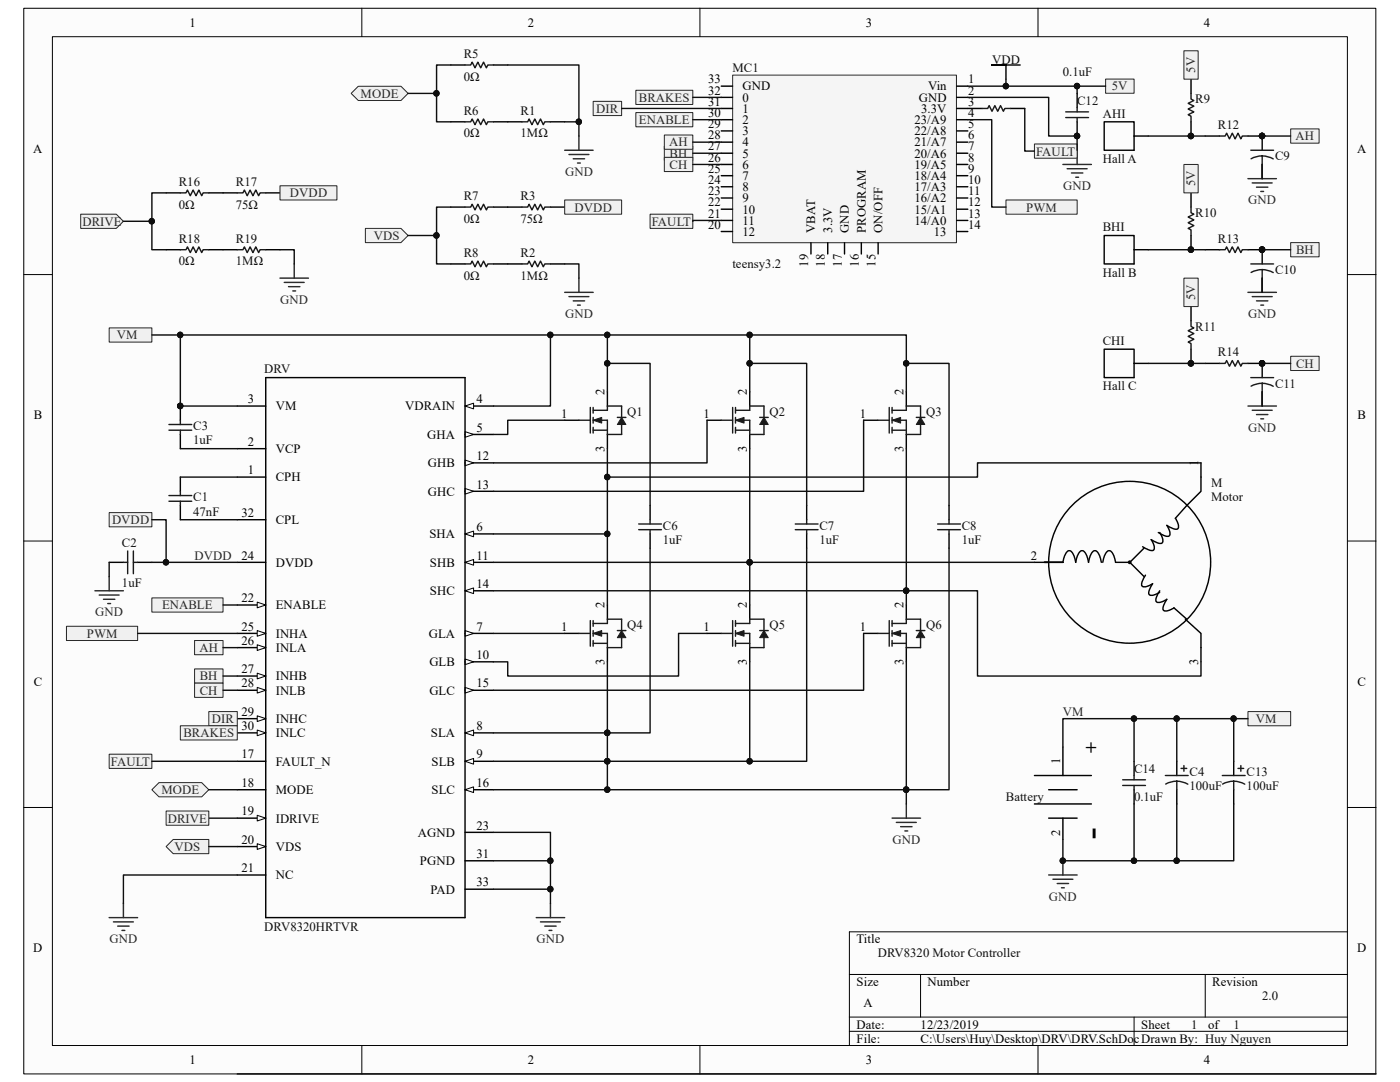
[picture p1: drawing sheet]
<svg xmlns="http://www.w3.org/2000/svg" width="279mm" height="216mm" viewBox="0 0 279 216" stroke-linecap="round" stroke-linejoin="round" font-family="sans-serif">
<path d="M4.8 1.7h269.8v212.6h-269.8z" fill="#fcfcfc"/>
<path d="M4.7 1.7h269.9v212.6h-269.9z" fill="none" stroke="#000" stroke-width=".2"/>
<path d="M10.5 7.4h258.4v201.2h-258.4z" fill="#fcfcfc"/>
<g fill="none" stroke="#000" stroke-width=".2">
<path d="M10.5 7.3h258.4v201.3h-258.4zM72.2 1.6v5.7M139.7 1.6v5.7M207.2 1.6v5.7M4.7 54.8h5.7M268.9 54.8h5.7M4.7 108h5.7M268.9 108h5.7M4.7 161.1h5.7M268.9 161.1h5.7M169.5 194.4h99.4M183.7 194.4v8.5"/>
<path d="M240.5 194.4v8.5M268.9 185.9h-99.4v22.7M72.2 208.6v5.7M139.7 208.6v5.7M169.5 202.9h99.4M169.5 205.8h99.4M207.2 208.6v5.7M226.3 202.9v5.7"/>
</g>
<path d="M18.9 117.9h5.7M19.8 118.7h4M20.7 119.6h2.2M21.8 115v2.9M21.5 120.4h.6M209.3 174.6h5.7M210.1 175.4h4M211 176.3h2.3M211.8 177.1h.6M212.1 171.8v2.8" fill="none" stroke="#262626" stroke-width=".28"/>
<circle cx="212.1" cy="171.7" r=".55" fill="#0e0e0e" stroke="#0e0e0e" stroke-width=".2"/>
<path d="M36 95.2v2.8M47.4 95.2h5.6M47.4 89.5h5.6M47.4 81h5.6M92.8 81h5.7M21.8 112.2h2.8M27.5 112.2h2.8M36 100.9v2.8" fill="none" stroke="#000" stroke-width=".28"/>
<path d="M33.7 98.9h4.6M36 98v.9M24.6 112.2h.9M25.5 109.9v4.6M26.6 109.9v4.6M26.6 112.2h.9M33.7 100h4.6M36 100v.9" fill="none" stroke="#1c1c1c" stroke-width=".28"/>
<path d="M92.8 81l1.7-.5v1.1z" fill="#fcfcfc"/>
<path d="M92.8 81l1.7-.5v1.1z" fill="none" stroke="#000" stroke-width=".2"/>
<path d="M92.8 86.7h5.7" fill="none" stroke="#000" stroke-width=".28"/>
<path d="M92.8 86.1l1.7 .6-1.7 .6z" fill="#fcfcfc"/>
<path d="M92.8 86.1l1.7 .6-1.7 .6z" fill="none" stroke="#000" stroke-width=".2"/>
<path d="M92.8 106.5h5.7" fill="none" stroke="#000" stroke-width=".28"/>
<path d="M92.8 106.5l1.7-.5v1.1z" fill="#fcfcfc"/>
<path d="M92.8 106.5l1.7-.5v1.1z" fill="none" stroke="#000" stroke-width=".2"/>
<path d="M92.8 126.4h5.7" fill="none" stroke="#000" stroke-width=".28"/>
<path d="M92.8 125.8l1.7 .6-1.7 .6z" fill="#fcfcfc"/>
<path d="M92.8 125.8l1.7 .6-1.7 .6z" fill="none" stroke="#000" stroke-width=".2"/>
<path d="M92.8 146.2h5.7" fill="none" stroke="#000" stroke-width=".28"/>
<path d="M92.8 146.2l1.7-.5v1.1z" fill="#fcfcfc"/>
<path d="M92.8 146.2l1.7-.5v1.1z" fill="none" stroke="#000" stroke-width=".2"/>
<path d="M92.8 151.9h5.7" fill="none" stroke="#000" stroke-width=".28"/>
<path d="M92.8 151.9l1.7-.6v1.2z" fill="#fcfcfc"/>
<path d="M92.8 151.9l1.7-.6v1.2z" fill="none" stroke="#000" stroke-width=".2"/>
<path d="M92.8 132.1h5.7" fill="none" stroke="#000" stroke-width=".28"/>
<path d="M92.8 131.5l1.7 .6-1.7 .5z" fill="#fcfcfc"/>
<path d="M92.8 131.5l1.7 .6-1.7 .5z" fill="none" stroke="#000" stroke-width=".2"/>
<path d="M92.8 112.2h5.7" fill="none" stroke="#000" stroke-width=".28"/>
<path d="M92.8 112.2l1.7-.6v1.2z" fill="#fcfcfc"/>
<path d="M92.8 112.2l1.7-.6v1.2z" fill="none" stroke="#000" stroke-width=".2"/>
<path d="M92.8 92.4h5.7" fill="none" stroke="#000" stroke-width=".28"/>
<path d="M92.8 91.8l1.7 .6-1.7 .5z" fill="#fcfcfc"/>
<path d="M92.8 91.8l1.7 .6-1.7 .5z" fill="none" stroke="#000" stroke-width=".2"/>
<path d="M92.8 98h5.7" fill="none" stroke="#000" stroke-width=".28"/>
<path d="M92.8 97.5l1.7 .5-1.7 .6z" fill="#fcfcfc"/>
<path d="M92.8 97.5l1.7 .5-1.7 .6z" fill="none" stroke="#000" stroke-width=".2"/>
<path d="M92.8 117.9h5.7" fill="none" stroke="#000" stroke-width=".28"/>
<path d="M92.8 117.9l1.7-.6v1.1z" fill="#fcfcfc"/>
<path d="M92.8 117.9l1.7-.6v1.1z" fill="none" stroke="#000" stroke-width=".2"/>
<path d="M92.8 137.7h5.7" fill="none" stroke="#000" stroke-width=".28"/>
<path d="M92.8 137.2l1.7 .5-1.7 .6z" fill="#fcfcfc"/>
<path d="M92.8 137.2l1.7 .5-1.7 .6z" fill="none" stroke="#000" stroke-width=".2"/>
<path d="M92.8 157.6h5.7" fill="none" stroke="#000" stroke-width=".28"/>
<path d="M92.8 157.6l1.7-.6v1.1z" fill="#fcfcfc"/>
<path d="M92.8 157.6l1.7-.6v1.1z" fill="none" stroke="#000" stroke-width=".2"/>
<path d="M47.4 151.9h5.6M47.4 157.6h5.6M47.4 163.3h5.6" fill="none" stroke="#000" stroke-width=".28"/>
<path d="M51.3 162.7l1.7 .6-1.7 .5z" fill="#fcfcfc"/>
<path d="M51.3 162.7l1.7 .6-1.7 .5z" fill="none" stroke="#000" stroke-width=".2"/>
<path d="M47.4 168.9h5.6" fill="none" stroke="#000" stroke-width=".28"/>
<path d="M51.3 168.4l1.7 .5-1.7 .6z" fill="#fcfcfc"/>
<path d="M51.3 168.4l1.7 .5-1.7 .6z" fill="none" stroke="#000" stroke-width=".2"/>
<path d="M47.4 120.7h5.6M47.4 174.6h5.6" fill="none" stroke="#000" stroke-width=".28"/>
<path d="M51.3 120.1l1.7 .6-1.7 .6z" fill="#fcfcfc"/>
<path d="M51.3 120.1l1.7 .6-1.7 .6z" fill="none" stroke="#000" stroke-width=".2"/>
<path d="M47.4 112.2h5.6M47.4 126.4h5.6M92.8 166.1h5.7" fill="none" stroke="#000" stroke-width=".28"/>
<path d="M51.3 125.8l1.7 .6-1.7 .6z" fill="#fcfcfc"/>
<path d="M51.3 125.8l1.7 .6-1.7 .6z" fill="none" stroke="#000" stroke-width=".2"/>
<path d="M47.4 129.2h5.6" fill="none" stroke="#000" stroke-width=".28"/>
<path d="M51.3 128.7l1.7 .5-1.7 .6z" fill="#fcfcfc"/>
<path d="M51.3 128.7l1.7 .5-1.7 .6z" fill="none" stroke="#000" stroke-width=".2"/>
<path d="M47.4 134.9h5.6" fill="none" stroke="#000" stroke-width=".28"/>
<path d="M51.3 134.3l1.7 .6-1.7 .6z" fill="#fcfcfc"/>
<path d="M51.3 134.3l1.7 .6-1.7 .6z" fill="none" stroke="#000" stroke-width=".2"/>
<path d="M47.4 137.7h5.6" fill="none" stroke="#000" stroke-width=".28"/>
<path d="M51.3 137.2l1.7 .5-1.7 .6z" fill="#fcfcfc"/>
<path d="M51.3 137.2l1.7 .5-1.7 .6z" fill="none" stroke="#000" stroke-width=".2"/>
<path d="M47.4 143.4h5.6" fill="none" stroke="#000" stroke-width=".28"/>
<path d="M51.3 142.8l1.7 .6-1.7 .6z" fill="#fcfcfc"/>
<path d="M51.3 142.8l1.7 .6-1.7 .6z" fill="none" stroke="#000" stroke-width=".2"/>
<path d="M47.4 146.2h5.6" fill="none" stroke="#000" stroke-width=".28"/>
<path d="M51.3 145.7l1.7 .5-1.7 .6z" fill="#fcfcfc"/>
<path d="M51.3 145.7l1.7 .5-1.7 .6z" fill="none" stroke="#000" stroke-width=".2"/>
<path d="M53 75.3h39.8v107.8h-39.8zM47.4 103.7h5.6M129.7 100.9v2.8M129.7 106.5v2.9M161 100.9v2.8M161 106.5v2.9M189.4 100.9v2.8M189.4 106.5v2.9M234.9 151.9v2.8M234.9 157.6v2.8M92.8 171.8h5.7M92.8 177.4h5.7" fill="none" stroke="#000" stroke-width=".28"/>
<path d="M178 163.3h5.7M178.9 164.1h4M179.7 165h2.3M180.6 165.8h.6M180.9 160.4v2.9M21.8 183.1h5.7M22.6 184h4M23.5 184.8h2.3M24.3 185.7h.6M24.6 180.3v2.8" fill="none" stroke="#262626" stroke-width=".28"/>
<g fill="none" stroke="#1c1c1c" stroke-width=".28">
<path d="M127.5 104.6h4.5M127.5 105.7h4.5M129.7 103.7v.9M129.7 105.7v.8M158.7 104.6h4.6M158.7 105.7h4.6M161 103.7v.9M161 105.7v.8M187.1 104.6h4.6M187.1 105.7h4.6M189.4 103.7v.9M189.4 105.7v.8"/>
<path d="M232.6 154.7h4.5M234.9 155.9v1.7M234.9 155.9l.9 .1 1.3 .5M234.9 155.9l-1 .1-1.3 .4M235.7 153.3h1.1M236.3 152.8v1.1"/>
</g>
<g fill="#f0f0f0" stroke="#262626" stroke-width=".2">
<path d="M30.3 157.6l1.4-1.4h8.6l1.4 1.4-1.4 1.4h-8.6z" fill-rule="evenodd"/>
<path d="M33.1 168.9l1.5-1.4h7.1v2.8h-7.1z" fill-rule="evenodd"/>
</g>
<path d="M101.3 24.3h2.9M109.9 24.3h2.8M90 52.7h2.8M98.5 52.7h2.8" fill="none" stroke="#000" stroke-width=".28"/>
<path d="M104.2 24.3h1.1l.3-.6 .6 1.2 .5-1.2 .6 1.2 .6-1.2 .5 1.2 .3-.6h1.2M92.8 52.7h1.1l.3-.6 .6 1.1 .6-1.1 .5 1.1 .6-1.1 .6 1.1 .3-.5h1.1" fill="none" stroke="#1c1c1c" stroke-width=".28"/>
<path d="M70.1 18.6l1.4-1.4h8.5l1.4 1.4-1.4 1.5h-8.5z" fill-rule="evenodd" fill="#f0f0f0" stroke="#262626" stroke-width=".2"/>
<path d="M112.7 30h5.7M113.5 30.8h4M114.4 31.7h2.3M115.3 32.5h.5M115.5 27.1v2.9M112.7 58.3h5.7M113.5 59.2h4M115.5 55.5v2.8M114.4 60h2.3M115.3 60.9h.5" fill="none" stroke="#262626" stroke-width=".28"/>
<path d="M90 41.3h2.8M98.5 41.3h5.7M101.3 52.7h2.9M109.9 52.7h2.8M109.9 41.3h2.8" fill="none" stroke="#000" stroke-width=".28"/>
<path d="M92.8 41.3h1.1l.3-.5 .6 1.1 .6-1.1 .5 1.1 .6-1.1 .6 1.1 .3-.6h1.1M104.2 52.7h1.1l.3-.6 .6 1.1 .5-1.1 .6 1.1 .6-1.1 .5 1.1 .3-.5h1.2M104.2 41.3h1.1l.3-.5 .6 1.1 .5-1.1 .6 1.1 .6-1.1 .5 1.1 .3-.6h1.2" fill="none" stroke="#1c1c1c" stroke-width=".28"/>
<g fill="#f0f0f0" stroke="#262626" stroke-width=".2">
<path d="M72.9 45.6h7.1l1.4 1.4-1.4 1.4h-7.1z" fill-rule="evenodd"/>
<path d="M112.7 39.9h11.4v2.8h-11.4z" fill-rule="evenodd"/>
</g>
<path d="M90 13h2.8M98.5 13h2.8M90 24.3h2.8M98.5 24.3h2.8" fill="none" stroke="#000" stroke-width=".28"/>
<path d="M92.8 13h1.1l.3-.6 .6 1.1 .6-1.1 .5 1.1 .6-1.1 .6 1.1 .3-.5h1.1M92.8 24.3h1.1l.3-.6 .6 1.2 .6-1.2 .5 1.2 .6-1.2 .6 1.2 .3-.6h1.1" fill="none" stroke="#1c1c1c" stroke-width=".28"/>
<g fill="#f0f0f0" stroke="#262626" stroke-width=".2">
<path d="M249.1 142h8.5v2.8h-8.5z" fill-rule="evenodd"/>
<path d="M21.8 65.4h8.5v2.9h-8.5z" fill-rule="evenodd"/>
</g>
<path d="M107 183.1h5.7M107.9 184h3.9M108.7 184.8h2.3M109.6 185.7h.5M109.9 180.3v2.8" fill="none" stroke="#262626" stroke-width=".28"/>
<path d="M206.4 154.7h11.4M209.3 157.6h5.7M212.1 149.1v5.6M206.4 160.4h11.4M209.3 163.3h5.7M212.1 163.3v4.2" fill="none" stroke="#000" stroke-width=".28"/>
<path d="M21.8 102.3h8.5v2.8h-8.5z" fill-rule="evenodd" fill="#f0f0f0" stroke="#262626" stroke-width=".2"/>
<g fill="none" stroke="#000" stroke-width=".28">
<path d="M180.9 78.2v2.8M36 81v2.9M36 86.7v2.8M172.4 83.9h2.8M180.9 86.7v2.8M239.7 92.4v5.6l-2.9 2.9-2.2 2.6a2.5 2.5 0 0 1 .5 2 1.42 1.42 0 0 1-1.6-.3l-.6-.4v.1a2.5 2.5 0 0 1 .5 2 1.42 1.42 0 0 1-1.6-.3l-.6-.3M206.4 112.2h2.9M212.1 112.2l.5-1.6a.8 .8 0 0 1 .8-.7 .8 .8 0 0 1 .8 .7l.5 1.6 .5-1.6a.8 .8 0 0 1 .8-.7 .8 .8 0 0 1 .8 .7l.4 1.6 .5-1.6a.8 .8 0 0 1 .8-.7 .8 .8 0 0 1 .8 .7l.5 1.6M212.1 112.2h-3.7h3.7M225.5 112.2h-2.9l-.4-1.6a.8 .8 0 0 0-.8-.7 .8 .8 0 0 0-.8 .7l-.5 1.6M225.5 112.2l2.8 2.8M228.3 109.4l-2.8 2.8"/>
<path d="M228.6 114.8l-.5 .9a.91 .91 0 0 0 0 1.4 3.2 3.2 0 0 0 1.9-.6l-.5 .9a.91 .91 0 0 0 .1 1.4 3.2 3.2 0 0 0 1.8-.6M231.4 106.3h.1a2.5 2.5 0 0 1 .5 2 1.42 1.42 0 0 1-1.6-.3l-.7-.3 .1 .1a2.5 2.5 0 0 1 .5 1.9 1.42 1.42 0 0 1-1.6-.2l-.7-.4M231.4 117.9l-.4 .9a.91 .91 0 0 0 0 1.4 3.2 3.2 0 0 0 1.9-.6l-.5 .9a.91 .91 0 0 0 0 1.4 3.2 3.2 0 0 0 1.9-.6l2.5 2.3M236.6 123.6l3.1 2.8v5.7"/>
<circle cx="225.4" cy="112.2" r=".23"/>
<circle cx="225.5" cy="112.2" r="16.2"/>
</g>
<circle cx="36" cy="81" r=".55" fill="#0e0e0e" stroke="#0e0e0e" stroke-width=".2"/>
<path d="M33.7 84.7h4.6M33.7 85.8h4.6M36 83.9v.8M36 85.8v.9M175.2 83.9h2.3M177.5 81.3v5.1M178 85.8h2.9M178 81.9h2.9M178 83.9h2.9v2.8M178 81.3v1.1M178 83.3v1.1M178 85.3v1.1" fill="none" stroke="#1c1c1c" stroke-width=".28"/>
<path d="M178 83.9l1.7-.6v1.1z" fill="#1c1c1c"/>
<path d="M178 83.9l1.7-.6v1.1z" fill="none" stroke="#1c1c1c" stroke-width=".2"/>
<path d="M180.9 81.9v-.9h2.8v2.3M183.7 84.7v2h-2.8" fill="none" stroke="#1c1c1c" stroke-width=".28"/>
<path d="M183.7 83.3l.9 1.4h-1.7z" fill="#1c1c1c"/>
<path d="M183.7 83.3l.9 1.4h-1.7z" fill="none" stroke="#1c1c1c" stroke-width=".2"/>
<path d="M182.9 83.3h1.7M143.9 126.4h2.3M146.2 123.8v5.1M146.8 124.4h2.8M146.8 126.4h2.8v2.8M146.8 128.4h2.8M146.8 123.8v1.2M146.8 125.8v1.2M146.8 127.8v1.1" fill="none" stroke="#1c1c1c" stroke-width=".28"/>
<path d="M141.1 126.4h2.8M149.6 120.7v2.9M149.6 129.2v2.9" fill="none" stroke="#000" stroke-width=".28"/>
<path d="M146.8 126.4l1.7-.6v1.2z" fill="#1c1c1c"/>
<path d="M146.8 126.4l1.7-.6v1.2z" fill="none" stroke="#1c1c1c" stroke-width=".2"/>
<path d="M149.6 124.4v-.8h2.9v2.2M152.5 127.2v2h-2.9" fill="none" stroke="#1c1c1c" stroke-width=".28"/>
<path d="M152.5 125.8l.8 1.4h-1.7z" fill="#1c1c1c"/>
<path d="M152.5 125.8l.8 1.4h-1.7z" fill="none" stroke="#1c1c1c" stroke-width=".2"/>
<path d="M151.6 125.8h1.7M175.2 126.4h2.3M177.5 123.8v5.1M178 124.4h2.9M178 126.4h2.9v2.8M178 128.4h2.9M178 123.8v1.2M178 125.8v1.2M178 127.8v1.1" fill="none" stroke="#1c1c1c" stroke-width=".28"/>
<path d="M172.4 126.4h2.8M180.9 120.7v2.9M180.9 129.2v2.9" fill="none" stroke="#000" stroke-width=".28"/>
<path d="M178 126.4l1.7-.6v1.2z" fill="#1c1c1c"/>
<path d="M178 126.4l1.7-.6v1.2z" fill="none" stroke="#1c1c1c" stroke-width=".2"/>
<path d="M180.9 124.4v-.8h2.8v2.2M183.7 127.2v2h-2.8" fill="none" stroke="#1c1c1c" stroke-width=".28"/>
<path d="M183.7 125.8l.9 1.4h-1.7z" fill="#1c1c1c"/>
<path d="M183.7 125.8l.9 1.4h-1.7z" fill="none" stroke="#1c1c1c" stroke-width=".2"/>
<path d="M115.5 83.9h2.3M117.8 81.3v5.1M118.4 81.9h2.8M118.4 83.9h2.8v2.8M118.4 85.8h2.8M118.4 81.3v1.1M118.4 83.3v1.1M118.4 85.3v1.1M182.9 125.8h1.7" fill="none" stroke="#1c1c1c" stroke-width=".28"/>
<path d="M121.2 78.2v2.8M112.7 83.9h2.8M121.2 86.7v2.8" fill="none" stroke="#000" stroke-width=".28"/>
<path d="M118.4 83.9l1.7-.6v1.1z" fill="#1c1c1c"/>
<path d="M118.4 83.9l1.7-.6v1.1z" fill="none" stroke="#1c1c1c" stroke-width=".2"/>
<path d="M121.2 81.9v-.9h2.9v2.3M124.1 84.7v2h-2.9" fill="none" stroke="#1c1c1c" stroke-width=".28"/>
<path d="M124.1 83.3l.8 1.4h-1.7z" fill="#1c1c1c"/>
<path d="M124.1 83.3l.8 1.4h-1.7z" fill="none" stroke="#1c1c1c" stroke-width=".2"/>
<path d="M123.2 83.3h1.7M115.5 126.4h2.3M117.8 123.8v5.1M118.4 124.4h2.8M118.4 126.4h2.8v2.8M118.4 128.4h2.8M118.4 123.8v1.2M118.4 125.8v1.2M118.4 127.8v1.1" fill="none" stroke="#1c1c1c" stroke-width=".28"/>
<path d="M112.7 126.4h2.8M121.2 120.7v2.9M121.2 129.2v2.9" fill="none" stroke="#000" stroke-width=".28"/>
<path d="M118.4 126.4l1.7-.6v1.2z" fill="#1c1c1c"/>
<path d="M118.4 126.4l1.7-.6v1.2z" fill="none" stroke="#1c1c1c" stroke-width=".2"/>
<path d="M121.2 124.4v-.8h2.9v2.2M124.1 127.2v2h-2.9" fill="none" stroke="#1c1c1c" stroke-width=".28"/>
<path d="M124.1 125.8l.8 1.4h-1.7z" fill="#1c1c1c"/>
<path d="M124.1 125.8l.8 1.4h-1.7z" fill="none" stroke="#1c1c1c" stroke-width=".2"/>
<path d="M143.9 83.9h2.3M146.2 81.3v5.1M146.8 81.9h2.8M146.8 83.9h2.8v2.8M146.8 85.8h2.8M146.8 81.3v1.1M146.8 83.3v1.1M146.8 85.3v1.1M123.2 125.8h1.7" fill="none" stroke="#1c1c1c" stroke-width=".28"/>
<path d="M149.6 78.2v2.8M141.1 83.9h2.8M149.6 86.7v2.8" fill="none" stroke="#000" stroke-width=".28"/>
<path d="M146.8 83.9l1.7-.6v1.1z" fill="#1c1c1c"/>
<path d="M146.8 83.9l1.7-.6v1.1z" fill="none" stroke="#1c1c1c" stroke-width=".2"/>
<path d="M149.6 81.9v-.9h2.9v2.3M152.5 84.7v2h-2.9" fill="none" stroke="#1c1c1c" stroke-width=".28"/>
<path d="M152.5 83.3l.8 1.4h-1.7z" fill="#1c1c1c"/>
<path d="M152.5 83.3l.8 1.4h-1.7z" fill="none" stroke="#1c1c1c" stroke-width=".2"/>
<path d="M151.6 83.3h1.7" fill="none" stroke="#1c1c1c" stroke-width=".28"/>
<path d="M146.3 15h44.6v33.4h-44.6z" fill="#f5f5f5"/>
<path d="M146.2 15h44.7v33.4h-44.7z" fill="none" stroke="#262626" stroke-width=".2"/>
<g fill="none" stroke="#000" stroke-width=".28">
<path d="M143.9 17.2h2.3M143.9 19.4h2.3M190.9 17.2h2.2M190.9 19.4h2.2M143.9 21.6h2.3M143.9 26.1h2.3M143.9 28.4h2.3M143.9 30.6h2.3M143.9 32.8h2.3M143.9 35.1h2.3M143.9 37.3h2.3M143.9 39.5h2.3"/>
<path d="M143.9 23.9h2.3M190.9 21.6h2.2M190.9 26.1h2.2M190.9 28.4h2.2M190.9 30.6h2.2M190.9 32.8h2.2M190.9 35.1h2.2M190.9 37.3h2.2M190.9 39.5h2.2M190.9 23.9h2.2M143.9 41.7h2.3M143.9 44h2.3"/>
<path d="M143.9 46.2h2.3M161.8 48.4v2.3M165.2 48.4v2.3M168.5 48.4v2.3M171.9 48.4v2.3M175.2 48.4v2.3M190.9 41.7h2.2M190.9 44h2.2M190.9 46.2h2.2"/>
</g>
<g fill="#f0f0f0" stroke="#262626" stroke-width=".2">
<path d="M30.3 119.3h14.2v2.8h-14.2z" fill-rule="evenodd"/>
<path d="M13.3 125h14.2v2.8h-14.2z" fill-rule="evenodd"/>
<path d="M126.9 18h11.4v2.8h-11.4z" fill-rule="evenodd"/>
<path d="M118.4 20.2h5.7v2.9h-5.7z" fill-rule="evenodd"/>
</g>
<path d="M203.6 13h-5.7h2.9v2.8M237.7 15.8v2.8M237.7 24.3v2.8M240.5 27.1h2.9M249.1 27.1h2.8v2.9M251.9 32.8v2.8" fill="none" stroke="#000" stroke-width=".28"/>
<g fill="#0e0e0e" stroke="#0e0e0e" stroke-width=".2">
<circle cx="251.9" cy="27.1" r=".55"/>
<circle cx="237.7" cy="27.1" r=".55"/>
</g>
<path d="M237.7 18.6v1.2l.6 .3-1.2 .5 1.2 .6-1.2 .6 1.2 .5-1.2 .6 .6 .3v1.1M243.4 27.1h1.1l.3-.5 .6 1.1 .5-1.1 .6 1.1 .6-1.1 .5 1.1 .3-.6h1.2M249.6 30h4.6M251.9 31.1v1.7M251.9 31.1l.9 .1 1.3 .5M251.9 31.1l-.9 .1-1.3 .5" fill="none" stroke="#1c1c1c" stroke-width=".28"/>
<path d="M249.1 35.6h5.6M249.9 36.5h4M250.8 37.4h2.2M251.6 38.2h.6M251.9 32.8v2.8" fill="none" stroke="#262626" stroke-width=".28"/>
<g fill="#f0f0f0" stroke="#262626" stroke-width=".2">
<path d="M200.8 39.9h14.2v2.8h-14.2z" fill-rule="evenodd"/>
<path d="M220.6 15.8h5.7v2.8h-5.7z" fill-rule="evenodd"/>
</g>
<path d="M237.7 38.5v2.8M237.7 47v2.8M240.5 49.8h2.9M249.1 49.8h2.8v2.9M251.9 55.5v2.8M237.7 61.2v2.8M237.7 69.7v2.8M240.5 72.5h2.9M249.1 72.5h2.8v2.8M251.9 78.2v2.8" fill="none" stroke="#000" stroke-width=".28"/>
<g fill="#0e0e0e" stroke="#0e0e0e" stroke-width=".2">
<circle cx="251.9" cy="49.8" r=".55"/>
<circle cx="237.7" cy="49.8" r=".55"/>
<circle cx="251.9" cy="72.5" r=".55"/>
<circle cx="237.7" cy="72.5" r=".55"/>
</g>
<path d="M237.7 41.3v1.2l.6 .2-1.2 .6 1.2 .6-1.2 .5 1.2 .6-1.2 .6 .6 .3v1.1M243.4 49.8h1.1l.3-.5 .6 1.1 .5-1.1 .6 1.1 .6-1.1 .5 1.1 .3-.6h1.2M249.6 52.7h4.6M251.9 53.8v1.7M251.9 53.8l.9 .1 1.3 .5M251.9 53.8l-.9 .1-1.3 .5M237.7 64v1.1l.6 .3-1.2 .6 1.2 .6-1.2 .5 1.2 .6-1.2 .6 .6 .2v1.2M243.4 72.5h1.1l.3-.6 .6 1.2 .5-1.2 .6 1.2 .6-1.2 .5 1.2 .3-.6h1.2M249.6 75.3h4.6M251.9 76.5v1.7M251.9 76.5l.9 .1 1.3 .5M251.9 76.5l-.9 .1-1.3 .5" fill="none" stroke="#1c1c1c" stroke-width=".28"/>
<path d="M249.1 58.3h5.6M249.9 59.2h4M251.9 55.5v2.8M250.8 60h2.2M251.6 60.9h.6M251.9 78.2v2.8M249.1 81h5.6M249.9 81.9h4M250.8 82.7h2.2M251.6 83.6h.6" fill="none" stroke="#262626" stroke-width=".28"/>
<g fill="#f0f0f0" stroke="#262626" stroke-width=".2">
<path d="M236.3 10.1h2.8v5.7h-2.8z" fill-rule="evenodd"/>
<path d="M236.3 32.8h2.8v5.7h-2.8z" fill-rule="evenodd"/>
<path d="M236.3 55.5h2.8v5.7h-2.8z" fill-rule="evenodd"/>
<path d="M257.6 25.7h5.7v2.9h-5.7z" fill-rule="evenodd"/>
<path d="M257.6 48.4h5.7v2.8h-5.7z" fill-rule="evenodd"/>
<path d="M257.6 71.1h5.7v2.8h-5.7z" fill-rule="evenodd"/>
<path d="M38.8 127.8h5.7v2.8h-5.7z" fill-rule="evenodd"/>
<path d="M38.8 133.5h5.7v2.8h-5.7z" fill-rule="evenodd"/>
<path d="M38.8 136.3h5.7v2.8h-5.7z" fill-rule="evenodd"/>
<path d="M41.7 142h5.7v2.8h-5.7z" fill-rule="evenodd"/>
<path d="M36 144.8h11.4v2.9h-11.4z" fill-rule="evenodd"/>
</g>
<path d="M220.4 24.3h5.9v5.7h-5.9zM226.3 27.1h2.9M220.4 47h5.9v5.7h-5.9zM226.3 49.8h2.9M220.4 69.7h5.9v5.6h-5.9zM226.3 72.5h2.9" fill="none" stroke="#000" stroke-width=".28"/>
<path d="M126.9 22.5h11.4v2.8h-11.4z" fill-rule="evenodd" fill="#f0f0f0" stroke="#262626" stroke-width=".2"/>
<path d="M215 18.6v2.9M193.1 21.6h2.9M201.7 21.6h2.8M215 24.3v2.8" fill="none" stroke="#000" stroke-width=".28"/>
<circle cx="214.9" cy="27.1" r=".55" fill="#0e0e0e" stroke="#0e0e0e" stroke-width=".2"/>
<path d="M196 21.6h1.1l.3-.5 .6 1.1 .5-1.1 .6 1.1 .6-1.1 .5 1.1 .3-.6h1.2M212.7 22.3h4.5M212.7 23.5h4.5M215 21.5v.8M215 23.5v.8" fill="none" stroke="#1c1c1c" stroke-width=".28"/>
<path d="M212.1 32.8h5.7M213 33.7h4M213.8 34.5h2.3M214.7 35.4h.5M215 30v2.8" fill="none" stroke="#262626" stroke-width=".28"/>
<g fill="#f0f0f0" stroke="#262626" stroke-width=".2">
<path d="M206.4 28.7h8.6v2.9h-8.6z" fill-rule="evenodd"/>
<path d="M21.8 150.5h8.5v2.8h-8.5z" fill-rule="evenodd"/>
<path d="M129.7 42.7h8.6v2.9h-8.6z" fill-rule="evenodd"/>
</g>
<path d="M226.3 151.9v2.8M226.3 157.6v2.8M246.2 151.9v2.8M246.2 157.6v2.8" fill="none" stroke="#000" stroke-width=".28"/>
<path d="M224.1 155.6h4.5M224.1 156.7h4.5M226.3 154.7v.9M226.3 156.7v.9M243.9 154.7h4.6M246.2 155.9l.9 .1 1.3 .5M246.2 155.9l-.9 .1-1.3 .4M246.2 155.9v1.7M247.1 153.3h1.1M247.6 152.8v1.1" fill="none" stroke="#1c1c1c" stroke-width=".28"/>
<g fill="#f0f0f0" stroke="#262626" stroke-width=".2">
<path d="M132.6 29.2h5.7v2.8h-5.7z" fill-rule="evenodd"/>
<path d="M132.6 26.9h5.7v2.9h-5.7z" fill-rule="evenodd"/>
<path d="M132.6 31.4h5.7v2.8h-5.7z" fill-rule="evenodd"/>
</g>
<path d="M33.1 38.5h2.9M41.7 38.5h5.7M53 38.5h2.9M33.1 49.8h2.9M41.7 49.8h5.7M53 49.8h2.9" fill="none" stroke="#000" stroke-width=".28"/>
<path d="M36 38.5h1.1l.3-.6 .6 1.2 .5-1.2 .6 1.2 .6-1.2 .6 1.2 .2-.6h1.2M47.4 38.5h1.1l.3-.6 .5 1.2 .6-1.2 .6 1.2 .5-1.2 .6 1.2 .3-.6h1.1M36 49.8h1.1l.3-.5 .6 1.1 .5-1.1 .6 1.1 .6-1.1 .6 1.1 .2-.6h1.2M47.4 49.8h1.1l.3-.5 .5 1.1 .6-1.1 .6 1.1 .5-1.1 .6 1.1 .3-.6h1.1" fill="none" stroke="#1c1c1c" stroke-width=".28"/>
<path d="M55.9 55.5h5.7M56.7 56.4h4M57.6 57.2h2.3M58.4 58.1h.6M58.7 52.7v2.8" fill="none" stroke="#262626" stroke-width=".28"/>
<g fill="#f0f0f0" stroke="#262626" stroke-width=".2">
<path d="M16.1 42.7h7.1l1.4 1.5-1.4 1.4h-7.1z" fill-rule="evenodd"/>
<path d="M55.9 37.1h11.3v2.8h-11.3z" fill-rule="evenodd"/>
</g>
<g fill="none" stroke="#0e0e0e" stroke-width=".28">
<path d="M81.4 18.6h5.7v5.7h2.9M90 13h-2.9v5.6M101.3 13h14.2v11.3h-2.8M138.3 19.4h5.6M193.1 19.4h16.2v7.7h5.7v2.9M200.8 15.8v1.4h-7.7M200.8 17.2h14.2v1.4M215 17.2h5.6M33.1 38.5h-2.8v5.7h-5.7M115.5 24.3v2.8M124.1 21.6h19.8M138.3 23.9h5.6"/>
<path d="M138.3 30.6h5.6M138.3 32.8h5.6M138.3 28.4h5.6M193.1 23.9h4.8v17.4h2.9M204.5 21.6v8.5h1.9M229.2 27.1h11.3M251.9 32.8v2.8M251.9 27.1h5.7M30.3 44.2v5.6h2.8M55.9 49.8h2.8v2.9M87.1 47v5.7h2.9M90 41.3h-2.9v5.7h-5.7"/>
<path d="M112.7 52.7h2.8v2.8M143.9 44h-5.6v.2M229.2 49.8h11.3M251.9 55.5v2.8M251.9 49.8h5.7M30.3 66.8h119.3v11.4M36 66.8v14.2h11.4M109.9 66.8v14.2h-11.4M121.2 72.5h8.5v28.4M121.2 66.8v11.4M149.6 72.5h11.4v28.4M149.6 66.8h31.3v11.4"/>
<path d="M180.9 72.5h8.5v28.4M229.2 72.5h11.3M251.9 78.2v2.8M251.9 72.5h5.7M36 95.2h11.4M36 89.5h11.4M112.7 83.9h-11.4v2.8h-2.8M121.2 89.5v17h-22.7M141.1 83.9v8.5h-42.6M149.6 89.5v22.7h-51.1M172.4 83.9v14.1h-73.9M180.9 89.5v28.4h-82.4"/>
<path d="M239.7 92.4h-44.6v2.8h-73.9M21.8 112.2v2.8M30.3 103.7h2.8v8.5M30.3 112.2h17.1M36 103.7h11.4M121.2 106.5v14.2M129.7 109.4v36.8h-8.5v11.4M161 109.4v42.5h-11.4M189.4 109.4v48.2h-8.5v2.8M206.4 112.2h-56.8v8.5M27.5 126.4h19.9M44.5 120.7h2.9"/>
<path d="M44.5 129.2h2.9M44.5 134.9h2.9M44.5 137.7h2.9M98.5 126.4h14.2M121.2 132.1v14.1h-22.7M141.1 126.4h-5.7v8.5h-34.1v-2.8h-2.8M149.6 132.1v19.8h-51.1M172.4 126.4v11.3h-73.9M180.9 132.1v25.5h-82.4M180.9 120.7v-2.8h14.2v17h44.6v-2.8M30.3 151.9h17.1M41.7 157.6h5.7"/>
<path d="M226.3 143.4v8.5M234.9 143.4v8.5M246.2 143.4v8.5M249.1 143.4h-37v5.7M41.7 168.9h5.7M41.7 163.3h5.7M47.4 174.6h-22.8v5.7M98.5 166.1h11.4v14.2M98.5 171.8h11.4M98.5 177.4h11.4M226.3 160.4v11.4M234.9 160.4v11.4h-22.8v-4.3"/>
<path d="M246.2 160.4v11.4h-11.3M47.4 214.3h227.2"/>
</g>
<g fill="#0e0e0e" stroke="#0e0e0e" stroke-width=".2">
<circle cx="121.2" cy="95.2" r=".55"/>
<circle cx="121.2" cy="106.5" r=".55"/>
<circle cx="149.6" cy="112.2" r=".55"/>
<circle cx="180.8" cy="117.9" r=".55"/>
<circle cx="121.2" cy="146.2" r=".55"/>
<circle cx="121.2" cy="151.9" r=".55"/>
<circle cx="121.2" cy="157.6" r=".55"/>
<circle cx="109.8" cy="66.8" r=".55"/>
<circle cx="121.2" cy="72.5" r=".55"/>
<circle cx="149.6" cy="72.5" r=".55"/>
<circle cx="149.6" cy="151.9" r=".55"/>
<circle cx="180.8" cy="72.5" r=".55"/>
<circle cx="180.8" cy="157.6" r=".55"/>
<circle cx="87.1" cy="47" r=".55"/>
<circle cx="87.1" cy="18.6" r=".55"/>
<circle cx="234.8" cy="143.4" r=".55"/>
<circle cx="115.5" cy="24.3" r=".55"/>
<circle cx="36" cy="66.8" r=".55"/>
<circle cx="36" cy="81" r=".55"/>
<circle cx="109.8" cy="171.7" r=".55"/>
<circle cx="109.8" cy="177.4" r=".55"/>
<circle cx="33.1" cy="112.2" r=".55"/>
<circle cx="121.2" cy="66.8" r=".55"/>
<circle cx="149.6" cy="66.8" r=".55"/>
<circle cx="234.8" cy="171.7" r=".55"/>
<circle cx="226.3" cy="171.7" r=".55"/>
<circle cx="212.1" cy="171.7" r=".55"/>
<circle cx="237.7" cy="27.1" r=".55"/>
<circle cx="200.7" cy="17.2" r=".55"/>
<circle cx="237.7" cy="49.8" r=".55"/>
<circle cx="237.7" cy="72.5" r=".55"/>
<circle cx="251.9" cy="27.1" r=".55"/>
<circle cx="251.9" cy="49.8" r=".55"/>
<circle cx="251.9" cy="72.5" r=".55"/>
<circle cx="214.9" cy="27.1" r=".55"/>
<circle cx="214.9" cy="17.2" r=".55"/>
<circle cx="246.2" cy="143.4" r=".55"/>
<circle cx="226.3" cy="143.4" r=".55"/>
<circle cx="30.3" cy="44.1" r=".55"/>
</g>
<path d="M33.1 161.8h8.6v2.9h-8.6z" fill-rule="evenodd" fill="#f0f0f0" stroke="#262626" stroke-width=".2"/>
<text font-size="7.7" x="216.6" y="165" transform="rotate(90 216.6 165)">-</text>
<text font-size="3.9" x="216.5" y="148" transform="rotate(90 216.5 148)">+</text>
<g font-size="2.5">
<text x="37.8" y="5.3">1</text>
<text x="105.3" y="5.3">2</text>
<text x="172.8" y="5.3">3</text>
<text x="240.2" y="5.3">4</text>
<text x="141.4" y="16.6">33</text>
<text x="193.2" y="16.6">1</text>
<text x="141.4" y="18.9">32</text>
<text x="141.4" y="21.1">31</text>
<text x="141.4" y="23.3">30</text>
<text x="148.2" y="18">GND</text>
<text x="148.2" y="20.3">0</text>
<text x="148.2" y="22.5">1</text>
<text x="183.4" y="20.3">GND</text>
<text x="183.9" y="22.5">3.3V</text>
<text x="185.3" y="18">Vin</text>
<text x="193.2" y="18.9">2</text>
<text x="193.2" y="21.1">3</text>
<text x="193.2" y="23.3">4</text>
<text x="141.4" y="25.6">29</text>
<text x="141.4" y="27.8">28</text>
<text x="148.2" y="24.8">2</text>
<text x="148.2" y="27">3</text>
<text x="148.2" y="29.2">4</text>
<text x="182.5" y="27">22/A8</text>
<text x="182.5" y="29.2">21/A7</text>
<text x="182.5" y="24.8">23/A9</text>
<text x="193.2" y="25.6">5</text>
<text x="193.2" y="27.8">6</text>
<text x="6.6" y="30.5">A</text>
<text x="141.4" y="30">27</text>
<text x="141.4" y="32.3">26</text>
<text x="141.4" y="34.5">25</text>
<text x="148.2" y="31.5">5</text>
<text x="148.2" y="33.7">6</text>
<text x="148.2" y="35.9">7</text>
<text x="182.5" y="31.5">20/A6</text>
<text x="182.5" y="33.7">19/A5</text>
<text x="182.5" y="35.9">18/A4</text>
<text x="193.2" y="30">7</text>
<text x="193.2" y="32.3">8</text>
<text x="193.2" y="34.5">9</text>
<text x="270.8" y="30.5">A</text>
<text x="141.4" y="36.7">24</text>
<text x="141.4" y="38.9">23</text>
<text x="141.4" y="41.2">22</text>
<text x="148.2" y="38.1">8</text>
<text x="148.2" y="40.4">9</text>
<text x="182.5" y="38.1">17/A3</text>
<text x="182.5" y="40.4">16/A2</text>
<text x="193.2" y="36.7">10</text>
<text x="193.2" y="38.9">11</text>
<text x="193.2" y="41.2">12</text>
<text x="141.4" y="43.4">21</text>
<text x="141.4" y="45.7">20</text>
<text x="148.2" y="42.6">10</text>
<text x="148.2" y="44.8">11</text>
<text x="148.2" y="47.1">12</text>
<text x="162.7" y="46.4" transform="rotate(-90 162.7 46.4)">VBAT</text>
<text x="166.1" y="46.4" transform="rotate(-90 166.1 46.4)">3.3V</text>
<text x="169.4" y="46.4" transform="rotate(-90 169.4 46.4)">GND</text>
<text x="172.8" y="46.4" transform="rotate(-90 172.8 46.4)">PROGRAM</text>
<text x="176.1" y="46.4" transform="rotate(-90 176.1 46.4)">ON/OFF</text>
<text x="182.5" y="42.6">15/A1</text>
<text x="182.5" y="44.8">14/A0</text>
<text x="186.4" y="47.1">13</text>
<text x="193.2" y="43.4">13</text>
<text x="193.2" y="45.7">14</text>
<text x="161.3" y="53.3" transform="rotate(-90 161.3 53.3)">19</text>
<text x="164.6" y="53.3" transform="rotate(-90 164.6 53.3)">18</text>
<text x="168" y="53.3" transform="rotate(-90 168 53.3)">17</text>
<text x="171.4" y="53.3" transform="rotate(-90 171.4 53.3)">16</text>
<text x="174.7" y="53.3" transform="rotate(-90 174.7 53.3)">15</text>
<text x="6.7" y="83.7">B</text>
<text x="49.5" y="80.5">3</text>
<text x="55" y="81.9">VM</text>
<text x="80.9" y="81.9">VDRAIN</text>
<text x="95.1" y="80.5">4</text>
<text x="112" y="83.3">1</text>
<text x="120.7" y="78.7" transform="rotate(-90 120.7 78.7)">2</text>
<text x="140.4" y="83.3">1</text>
<text x="149.1" y="78.7" transform="rotate(-90 149.1 78.7)">2</text>
<text x="171.6" y="83.3">1</text>
<text x="180.3" y="78.7" transform="rotate(-90 180.3 78.7)">2</text>
<text x="270.9" y="83.7">B</text>
<text x="49.5" y="89">2</text>
<text x="85.3" y="87.5">GHA</text>
<text x="95.1" y="86.1">5</text>
<text x="49.5" y="94.7">1</text>
<text x="55" y="90.4">VCP</text>
<text x="85.4" y="93.2">GHB</text>
<text x="95.1" y="91.8">12</text>
<text x="120.7" y="90.3" transform="rotate(-90 120.7 90.3)">3</text>
<text x="149.1" y="90.3" transform="rotate(-90 149.1 90.3)">3</text>
<text x="180.3" y="90.3" transform="rotate(-90 180.3 90.3)">3</text>
<text x="239.1" y="92.9" transform="rotate(-90 239.1 92.9)">1</text>
<text x="55" y="96.1">CPH</text>
<text x="85.4" y="98.9">GHC</text>
<text x="95.1" y="97.5">13</text>
<text x="48.2" y="103.2">32</text>
<text x="55" y="104.6">CPL</text>
<text x="85.7" y="107.4">SHA</text>
<text x="95.1" y="106">6</text>
<text x="48.2" y="111.7">24</text>
<text x="55" y="113.1">DVDD</text>
<text x="85.8" y="113.1">SHB</text>
<text x="95.1" y="111.7">11</text>
<text x="205.7" y="111.7">2</text>
<text x="85.8" y="118.7">SHC</text>
<text x="95.1" y="117.3">14</text>
<text x="48.2" y="120.2">22</text>
<text x="48.2" y="125.8">25</text>
<text x="55" y="121.6">ENABLE</text>
<text x="95.1" y="125.8">7</text>
<text x="112" y="125.8">1</text>
<text x="120.7" y="121.3" transform="rotate(-90 120.7 121.3)">2</text>
<text x="140.4" y="125.8">1</text>
<text x="149.1" y="121.3" transform="rotate(-90 149.1 121.3)">2</text>
<text x="171.6" y="125.8">1</text>
<text x="180.3" y="121.3" transform="rotate(-90 180.3 121.3)">2</text>
<text x="48.2" y="128.7">26</text>
<text x="55" y="127.3">INHA</text>
<text x="55" y="130.1">INLA</text>
<text x="85.6" y="127.3">GLA</text>
<text x="95.1" y="131.5">10</text>
<text x="6.7" y="136.8">C</text>
<text x="48.2" y="134.3">27</text>
<text x="48.2" y="137.2">28</text>
<text x="55" y="135.8">INHB</text>
<text x="85.7" y="132.9">GLB</text>
<text x="95.1" y="137.2">15</text>
<text x="120.7" y="132.8" transform="rotate(-90 120.7 132.8)">3</text>
<text x="149.1" y="132.8" transform="rotate(-90 149.1 132.8)">3</text>
<text x="180.3" y="132.8" transform="rotate(-90 180.3 132.8)">3</text>
<text x="239.1" y="132.8" transform="rotate(-90 239.1 132.8)">3</text>
<text x="270.9" y="136.8">C</text>
<text x="48.2" y="142.8">29</text>
<text x="55" y="138.6">INLB</text>
<text x="85.7" y="138.6">GLC</text>
<text x="48.2" y="145.7">30</text>
<text x="55" y="144.3">INHC</text>
<text x="55" y="147.1">INLC</text>
<text x="86" y="147.1">SLA</text>
<text x="95.1" y="145.7">8</text>
<text x="48.2" y="151.3">17</text>
<text x="55" y="152.8">FAULT_N</text>
<text x="86.1" y="152.8">SLB</text>
<text x="95.1" y="151.3">9</text>
<text x="211.6" y="152.5" transform="rotate(-90 211.6 152.5)">1</text>
<text x="48.2" y="157">18</text>
<text x="55" y="158.5">MODE</text>
<text x="86.1" y="158.5">SLC</text>
<text x="95.1" y="157">16</text>
<text x="48.2" y="162.7">19</text>
<text x="55" y="164.1">IDRIVE</text>
<text x="83.4" y="167">AGND</text>
<text x="95.1" y="165.5">23</text>
<text x="211.6" y="166.8" transform="rotate(-90 211.6 166.8)">2</text>
<text x="48.2" y="168.4">20</text>
<text x="55" y="169.8">VDS</text>
<text x="83.8" y="172.6">PGND</text>
<text x="95.1" y="171.2">31</text>
<text x="48.2" y="174">21</text>
<text x="55" y="175.5">NC</text>
<text x="85.9" y="178.3">PAD</text>
<text x="95.1" y="176.9">33</text>
<text x="6.6" y="190">D</text>
<text x="170.9" y="188.2">Title</text>
<text x="270.8" y="190">D</text>
<text x="170.9" y="196.7">Size</text>
<text x="185.1" y="196.7">Number</text>
<text x="241.9" y="196.7">Revision</text>
<text x="172.3" y="201">A</text>
<text x="170.9" y="205.2">Date:</text>
<text x="170.9" y="208.1">File:</text>
<text x="183.7" y="208.1">C:\Users\Huy\Desktop\DRV\DRV.SchDocDrawn By: Huy Nguyen</text>
<text x="183.7" y="205.2">12/23/2019</text>
<text x="227.8" y="205.2">Sheet</text>
<text x="241.1" y="205.2">of</text>
<text x="37.8" y="212.3">1</text>
<text x="105.3" y="212.3">2</text>
<text x="172.8" y="212.3">3</text>
<text x="240.2" y="212.3">4</text>
</g>
<g font-size="2.5" fill="#0e0e0e">
<text x="92.5" y="11.6">R5</text>
<text x="92.5" y="16.1">0Ω</text>
<text x="146.2" y="14.4">MC1</text>
<text x="198" y="12.7">VDD</text>
<text x="212.1" y="15.2">0.1uF</text>
<text x="92.5" y="22.9">R6</text>
<text x="103.9" y="22.9">R1</text>
<text x="215" y="20.9">C12</text>
<text x="220.1" y="23.5">AHI</text>
<text x="238.5" y="20.6">R9</text>
<text x="92.5" y="27.4">0Ω</text>
<text x="103.9" y="27.4">1MΩ</text>
<text x="243.1" y="25.7">R12</text>
<text x="220.1" y="32.6">Hall A</text>
<text x="254.5" y="32">C9</text>
<text x="35.7" y="37.1">R16</text>
<text x="35.7" y="41.6">0Ω</text>
<text x="47.1" y="37.1">R17</text>
<text x="47.1" y="41.6">75Ω</text>
<text x="92.5" y="39.9">R7</text>
<text x="103.9" y="39.9">R3</text>
<text x="92.5" y="44.4">0Ω</text>
<text x="103.9" y="44.4">75Ω</text>
<text x="220.1" y="46.1">BHI</text>
<text x="238.5" y="43.3">R10</text>
<text x="35.7" y="48.4">R18</text>
<text x="35.7" y="53">0Ω</text>
<text x="47.1" y="48.4">R19</text>
<text x="47.1" y="53">1MΩ</text>
<text x="92.5" y="51.3">R8</text>
<text x="103.9" y="51.3">R2</text>
<text x="146.2" y="53.5">teensy3.2</text>
<text x="243.1" y="48.4">R13</text>
<text x="92.5" y="55.8">0Ω</text>
<text x="103.9" y="55.8">1MΩ</text>
<text x="220.1" y="55.2">Hall B</text>
<text x="254.5" y="54.7">C10</text>
<text x="238.5" y="66">R11</text>
<text x="220.1" y="68.8">CHI</text>
<text x="243.1" y="71.1">R14</text>
<text x="52.7" y="74.5">DRV</text>
<text x="220.1" y="77.9">Hall C</text>
<text x="254.5" y="77.3">C11</text>
<text x="125.2" y="83">Q1</text>
<text x="153.6" y="83">Q2</text>
<text x="184.9" y="83">Q3</text>
<text x="38.6" y="85.9">C3</text>
<text x="38.6" y="88.7">1uF</text>
<text x="38.6" y="100">C1</text>
<text x="241.7" y="97.2">M</text>
<text x="241.7" y="100">Motor</text>
<text x="38.6" y="102.9">47nF</text>
<text x="132.3" y="105.7">C6</text>
<text x="163.5" y="105.7">C7</text>
<text x="191.9" y="105.7">C8</text>
<text x="24.3" y="109.1">C2</text>
<text x="132.3" y="108.5">1uF</text>
<text x="163.5" y="108.5">1uF</text>
<text x="191.9" y="108.5">1uF</text>
<text x="24.3" y="117.1">1uF</text>
<text x="125.2" y="125.6">Q4</text>
<text x="153.6" y="125.6">Q5</text>
<text x="184.9" y="125.6">Q6</text>
<text x="226.3" y="154.2">C14</text>
<text x="237.4" y="154.8">C4</text>
<text x="248.8" y="154.8">C13</text>
<text x="200.7" y="159.9">Battery</text>
<text x="226.3" y="159.9">0.1uF</text>
<text x="237.4" y="157.6">100uF</text>
<text x="248.8" y="157.6">100uF</text>
<text x="52.7" y="185.7">DRV8320HRTVR</text>
<text x="175.2" y="191.1">DRV8320 Motor Controller</text>
<text x="251.9" y="199.6">2.0</text>
<text x="237.7" y="205.2">1</text>
<text x="246.2" y="205.2">1</text>
</g>
<g font-size="2.5" fill="#262626">
<text x="238.5" y="14.5" transform="rotate(-90 238.5 14.5)">5V</text>
<text x="72" y="19.5">MODE</text>
<text x="119" y="22.5">DIR</text>
<text x="127.5" y="20.3">BRAKES</text>
<text x="221.9" y="18">5V</text>
<text x="127.5" y="24.8">ENABLE</text>
<text x="133.6" y="29.2">AH</text>
<text x="258.6" y="28">AH</text>
<text x="112.8" y="35.1">GND</text>
<text x="133.6" y="31.5">BH</text>
<text x="133.6" y="33.7">CH</text>
<text x="206.8" y="31">FAULT</text>
<text x="57.9" y="39.4">DVDD</text>
<text x="212.2" y="37.9">GND</text>
<text x="238.5" y="37.2" transform="rotate(-90 238.5 37.2)">5V</text>
<text x="249.1" y="40.8">GND</text>
<text x="16.5" y="45">DRIVE</text>
<text x="74.6" y="47.8">VDS</text>
<text x="114.7" y="42.2">DVDD</text>
<text x="130.1" y="45">FAULT</text>
<text x="204.8" y="42.2">PWM</text>
<text x="258.7" y="50.7">BH</text>
<text x="238.5" y="59.9" transform="rotate(-90 238.5 59.9)">5V</text>
<text x="55.9" y="60.6">GND</text>
<text x="112.8" y="63.5">GND</text>
<text x="249.1" y="63.5">GND</text>
<text x="23.3" y="67.7">VM</text>
<text x="258.7" y="73.4">CH</text>
<text x="249.1" y="86.1">GND</text>
<text x="22.4" y="104.6">DVDD</text>
<text x="38.8" y="111.7">DVDD</text>
<text x="19" y="123">GND</text>
<text x="32.3" y="121.6">ENABLE</text>
<text x="17.3" y="127.3">PWM</text>
<text x="39.8" y="130.1">AH</text>
<text x="39.9" y="135.8">BH</text>
<text x="39.9" y="138.6">CH</text>
<text x="212.1" y="142.8">VM</text>
<text x="36.6" y="147.1">BRAKES</text>
<text x="42.3" y="144.3">DIR</text>
<text x="250.6" y="144.3">VM</text>
<text x="22.1" y="152.8">FAULT</text>
<text x="32.2" y="158.5">MODE</text>
<text x="33.5" y="164.1">DRIVE</text>
<text x="34.8" y="169.8">VDS</text>
<text x="178.1" y="168.4">GND</text>
<text x="209.3" y="179.7">GND</text>
<text x="21.8" y="188.2">GND</text>
<text x="107.1" y="188.2">GND</text>
</g>
</svg>
